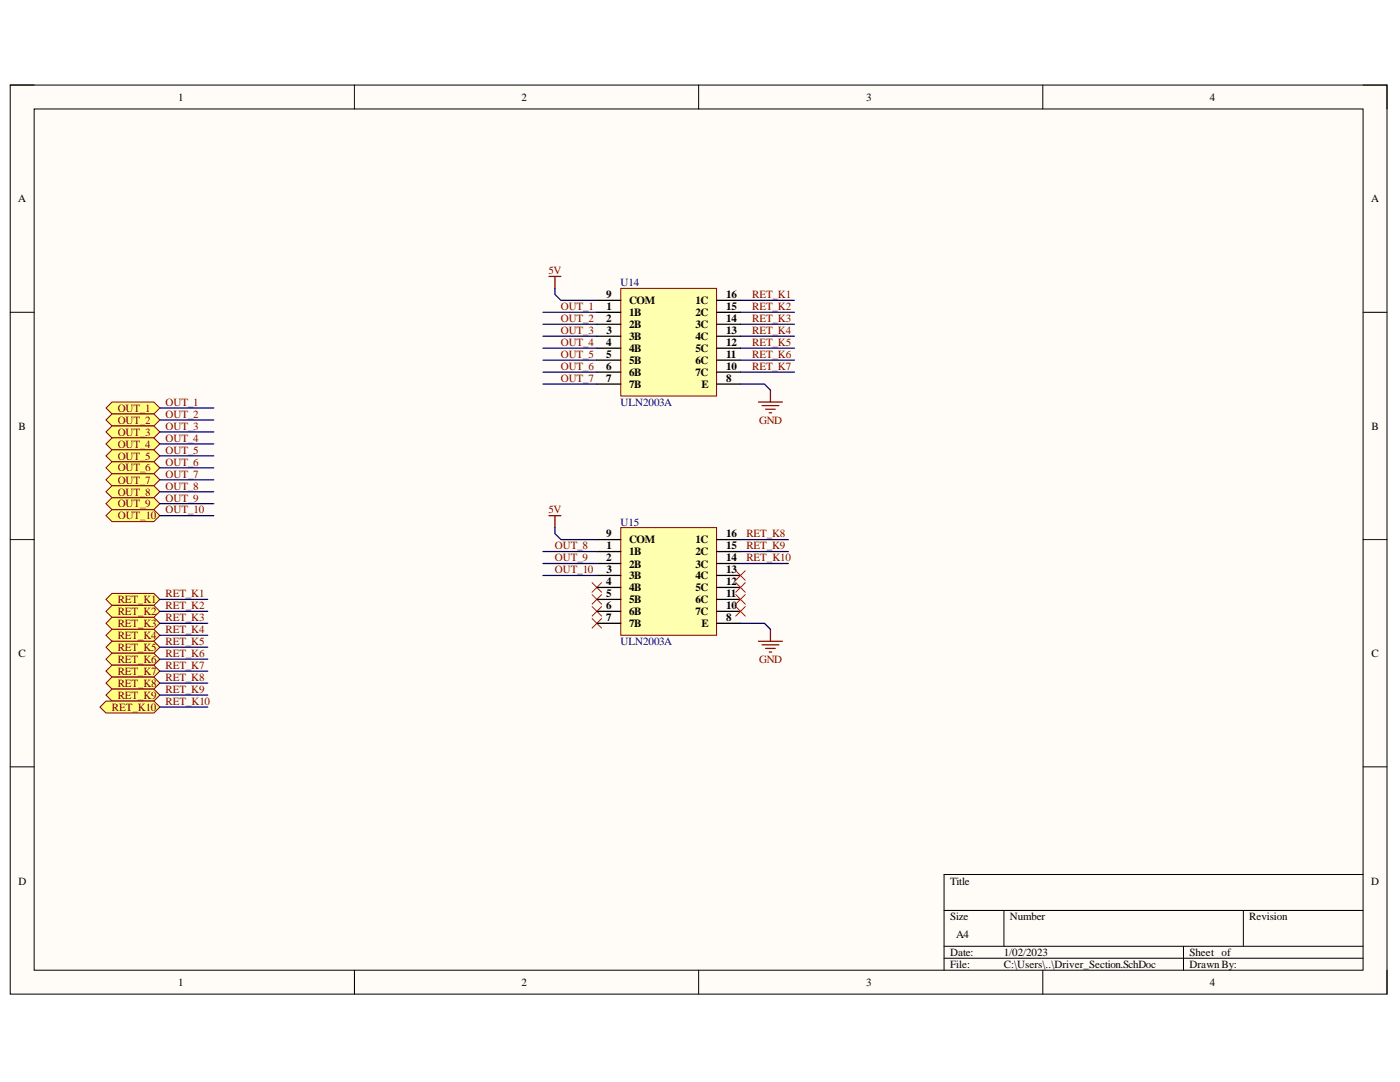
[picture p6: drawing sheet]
<svg xmlns="http://www.w3.org/2000/svg" width="279mm" height="216mm" viewBox="0 0 279 216" stroke-linecap="round" stroke-linejoin="round" font-family="sans-serif">
<path d="M2 17h274.8v181.4h-274.8z" fill-rule="evenodd" fill="#fffcf8"/>
<path d="M2 17h274.8v181.4h-274.8z" fill="none" stroke="#000" stroke-width=".2"/>
<path d="M6.8 21.7h265.2v171.9h-265.2z" fill-rule="evenodd" fill="#fffcf8"/>
<g fill="none" stroke="#000" stroke-width=".2">
<path d="M2 17h4.8M70.7 17v4.7M139.4 17v4.7M208.1 17v4.7M272 17h4.8v4.7M6.8 21.7h265.2v171.9h-265.2zM2 62.3h4.8M272 62.3h4.8M2 107.7h4.8M272 107.7h4.8M2 153h4.8M272 153h4.8"/>
<path d="M272 174.5h-83.6v19.1M70.7 193.6v4.8M139.4 193.6v4.8M188.4 181.7h83.6M188.4 188.8h83.6M188.4 191.2h83.6M200.4 181.7v7.1M208.1 193.6v4.8M236.2 188.8v4.8M248.1 181.7v7.1M276.8 193.6v4.8"/>
</g>
<path d="M21.1 81.4l1.2-1.2h8.4l1.2 1.2-1.2 1.2h-8.4z" fill-rule="evenodd" fill="#ffff80"/>
<path d="M21.1 81.4l1.2-1.2h8.4l1.2 1.2-1.2 1.2h-8.4z" fill="none" stroke="#800000" stroke-width=".2"/>
<path d="M21.1 83.8l1.2-1.2h8.4l1.2 1.2-1.2 1.2h-8.4z" fill-rule="evenodd" fill="#ffff80"/>
<path d="M21.1 83.8l1.2-1.2h8.4l1.2 1.2-1.2 1.2h-8.4z" fill="none" stroke="#800000" stroke-width=".2"/>
<path d="M21.1 86.2l1.2-1.2h8.4l1.2 1.2-1.2 1.2h-8.4z" fill-rule="evenodd" fill="#ffff80"/>
<path d="M21.1 86.2l1.2-1.2h8.4l1.2 1.2-1.2 1.2h-8.4z" fill="none" stroke="#800000" stroke-width=".2"/>
<path d="M21.1 88.6l1.2-1.2h8.4l1.2 1.2-1.2 1.2h-8.4z" fill-rule="evenodd" fill="#ffff80"/>
<path d="M21.1 88.6l1.2-1.2h8.4l1.2 1.2-1.2 1.2h-8.4z" fill="none" stroke="#800000" stroke-width=".2"/>
<path d="M21.1 91l1.2-1.2h8.4l1.2 1.2-1.2 1.2h-8.4z" fill-rule="evenodd" fill="#ffff80"/>
<path d="M21.1 91l1.2-1.2h8.4l1.2 1.2-1.2 1.2h-8.4z" fill="none" stroke="#800000" stroke-width=".2"/>
<path d="M21.1 93.3l1.2-1.1h8.4l1.2 1.1-1.2 1.2h-8.4z" fill-rule="evenodd" fill="#ffff80"/>
<path d="M21.1 93.3l1.2-1.1h8.4l1.2 1.1-1.2 1.2h-8.4z" fill="none" stroke="#800000" stroke-width=".2"/>
<path d="M21.1 95.7l1.2-1.2h8.4l1.2 1.2-1.2 1.2h-8.4z" fill-rule="evenodd" fill="#ffff80"/>
<path d="M21.1 95.7l1.2-1.2h8.4l1.2 1.2-1.2 1.2h-8.4z" fill="none" stroke="#800000" stroke-width=".2"/>
<path d="M21.1 98.1l1.2-1.2h8.4l1.2 1.2-1.2 1.2h-8.4z" fill-rule="evenodd" fill="#ffff80"/>
<path d="M21.1 98.1l1.2-1.2h8.4l1.2 1.2-1.2 1.2h-8.4z" fill="none" stroke="#800000" stroke-width=".2"/>
<path d="M21.1 100.5l1.2-1.2h8.4l1.2 1.2-1.2 1.2h-8.4z" fill-rule="evenodd" fill="#ffff80"/>
<path d="M21.1 100.5l1.2-1.2h8.4l1.2 1.2-1.2 1.2h-8.4z" fill="none" stroke="#800000" stroke-width=".2"/>
<path d="M21.1 102.9l1.2-1.2h8.4l1.2 1.2-1.2 1.2h-8.4z" fill-rule="evenodd" fill="#ffff80"/>
<path d="M21.1 102.9l1.2-1.2h8.4l1.2 1.2-1.2 1.2h-8.4z" fill="none" stroke="#800000" stroke-width=".2"/>
<path d="M21.1 119.6l1.2-1.2h8.4l1.2 1.2-1.2 1.2h-8.4z" fill-rule="evenodd" fill="#ffff80"/>
<path d="M21.1 119.6l1.2-1.2h8.4l1.2 1.2-1.2 1.2h-8.4z" fill="none" stroke="#800000" stroke-width=".2"/>
<path d="M21.1 122l1.2-1.2h8.4l1.2 1.2-1.2 1.2h-8.4z" fill-rule="evenodd" fill="#ffff80"/>
<path d="M21.1 122l1.2-1.2h8.4l1.2 1.2-1.2 1.2h-8.4z" fill="none" stroke="#800000" stroke-width=".2"/>
<path d="M21.1 124.4l1.2-1.2h8.4l1.2 1.2-1.2 1.2h-8.4z" fill-rule="evenodd" fill="#ffff80"/>
<path d="M21.1 124.4l1.2-1.2h8.4l1.2 1.2-1.2 1.2h-8.4z" fill="none" stroke="#800000" stroke-width=".2"/>
<path d="M21.1 126.8l1.2-1.2h8.4l1.2 1.2-1.2 1.2h-8.4z" fill-rule="evenodd" fill="#ffff80"/>
<path d="M21.1 126.8l1.2-1.2h8.4l1.2 1.2-1.2 1.2h-8.4z" fill="none" stroke="#800000" stroke-width=".2"/>
<path d="M21.1 129.1l1.2-1.1h8.4l1.2 1.1-1.2 1.2h-8.4z" fill-rule="evenodd" fill="#ffff80"/>
<path d="M21.1 129.1l1.2-1.1h8.4l1.2 1.1-1.2 1.2h-8.4z" fill="none" stroke="#800000" stroke-width=".2"/>
<path d="M21.1 131.5l1.2-1.2h8.4l1.2 1.2-1.2 1.2h-8.4z" fill-rule="evenodd" fill="#ffff80"/>
<path d="M21.1 131.5l1.2-1.2h8.4l1.2 1.2-1.2 1.2h-8.4z" fill="none" stroke="#800000" stroke-width=".2"/>
<path d="M21.1 133.9l1.2-1.2h8.4l1.2 1.2-1.2 1.2h-8.4z" fill-rule="evenodd" fill="#ffff80"/>
<path d="M21.1 133.9l1.2-1.2h8.4l1.2 1.2-1.2 1.2h-8.4z" fill="none" stroke="#800000" stroke-width=".2"/>
<path d="M21.1 136.3l1.2-1.2h8.4l1.2 1.2-1.2 1.2h-8.4z" fill-rule="evenodd" fill="#ffff80"/>
<path d="M21.1 136.3l1.2-1.2h8.4l1.2 1.2-1.2 1.2h-8.4z" fill="none" stroke="#800000" stroke-width=".2"/>
<path d="M21.1 138.7l1.2-1.2h8.4l1.2 1.2-1.2 1.2h-8.4z" fill-rule="evenodd" fill="#ffff80"/>
<path d="M21.1 138.7l1.2-1.2h8.4l1.2 1.2-1.2 1.2h-8.4z" fill="none" stroke="#800000" stroke-width=".2"/>
<path d="M20 141.1l1.1-1.2h9.6l1.2 1.2-1.2 1.2h-9.6z" fill-rule="evenodd" fill="#ffff80"/>
<path d="M20 141.1l1.1-1.2h9.6l1.2 1.2-1.2 1.2h-9.6z" fill="none" stroke="#800000" stroke-width=".2"/>
<path d="M118.2 116.3l1.9 1.9M118.2 118.6l1.9 2M120.1 116.3l-1.9 1.9M120.1 118.6l-1.9 2M118.2 121l1.9 1.9M118.2 123.4l1.9 1.9M120.1 121l-1.9 1.9M120.1 123.4l-1.9 1.9" fill="none" stroke="#f00" stroke-width=".2"/>
<g fill="none" stroke="#800000" stroke-width=".25">
<path d="M109.6 55.2h2.3M110.8 55.2v2.3M153.8 77.8v2.4M151.4 80.2h4.7M152.1 80.9h3.3M152.8 81.7h1.9M153.5 82.4h.5M109.6 102.9h2.3M110.8 102.9v2.4M151.4 128h4.7M152.1 128.7h3.3M152.8 129.4h1.9"/>
<path d="M153.5 130.1h.5M153.8 125.6v2.4"/>
</g>
<path d="M123.9 57.5h19.1v21.5h-19.1z" fill-rule="evenodd" fill="#ffffb0"/>
<path d="M123.9 57.5h19.1v21.5h-19.1z" fill="none" stroke="#800000" stroke-width=".2"/>
<g fill="none" stroke="#000" stroke-width=".25">
<path d="M119.1 59.9h4.8M143 59.9h4.8M119.1 62.3h4.8M119.1 64.7h4.8M119.1 67.1h4.8M119.1 69.5h4.8M119.1 71.9h4.8M119.1 74.3h4.8M119.1 76.6h4.8M143 62.3h4.8M143 64.7h4.8M143 67.1h4.8"/>
<path d="M143 69.5h4.8M143 71.9h4.8M143 74.3h4.8M143 76.6h4.8"/>
</g>
<path d="M123.9 105.3h19.1v21.5h-19.1z" fill-rule="evenodd" fill="#ffffb0"/>
<path d="M123.9 105.3h19.1v21.5h-19.1z" fill="none" stroke="#800000" stroke-width=".2"/>
<g fill="none" stroke="#000" stroke-width=".25">
<path d="M119.1 110.1h4.8M119.1 112.4h4.8M119.1 114.8h4.8M119.1 117.2h4.8M119.1 119.6h4.8M119.1 107.7h4.8M143 110.1h4.8M143 112.4h4.8M143 114.8h4.8M143 117.2h4.8M143 119.6h4.8M143 107.7h4.8"/>
<path d="M119.1 122h4.8M119.1 124.4h4.8M143 122h4.8M143 124.4h4.8"/>
</g>
<g fill="none" stroke="#000080" stroke-width=".25">
<path d="M110.8 57.5v1.2l1.1 1.2h7.2M147.8 59.9h10.7M108.4 62.3h10.7M108.4 64.7h10.7M108.4 67.1h10.7M108.4 69.5h10.7M108.4 71.9h10.7M108.4 74.3h10.7M108.4 76.6h10.7M147.8 76.6h4.8l1.2 1.2M147.8 62.3h10.7M147.8 64.7h10.7"/>
<path d="M147.8 67.1h10.7M147.8 69.5h10.7M147.8 71.9h10.7M147.8 74.3h10.7M31.9 81.4h10.8M31.9 83.8h10.8M31.9 86.2h10.8M31.9 88.6h10.8M31.9 91h10.8M31.9 93.3h10.8M31.9 95.7h10.8M31.9 98.1h10.8"/>
<path d="M31.9 100.5h10.8M31.9 102.9h10.8M31.9 119.6h9.6M108.4 110.1h10.7M108.4 112.4h10.7M108.4 114.8h10.7M110.8 105.3v1.2l1.1 1.2h7.2M147.8 110.1h9.5M147.8 112.4h9.5M147.8 107.7h9.5M31.9 122h9.6M31.9 124.4h9.6"/>
<path d="M31.9 126.8h9.6M31.9 129.1h9.6M31.9 131.5h9.6M31.9 133.9h9.6M31.9 136.3h9.6M31.9 138.7h9.6M147.8 124.4h4.8l1.2 1.2M31.9 141.1h9.6"/>
</g>
<path d="M146.8 113.9l1.9 1.9M146.8 116.3l1.9 1.9M146.8 118.6l1.9 2M148.7 113.9l-1.9 1.9M148.7 116.3l-1.9 1.9M148.7 118.6l-1.9 2M146.8 121l1.9 1.9M148.7 121l-1.9 1.9" fill="none" stroke="#f00" stroke-width=".2"/>
<g font-size="2.2">
<text x="35.6" y="20.1">1</text>
<text x="104.1" y="20.1">2</text>
<text x="172.9" y="20.1">3</text>
<text x="241.4" y="20.1">4</text>
<text x="3.6" y="40.4">A</text>
<text x="273.6" y="40.4">A</text>
<text x="121" y="59.5">9</text>
<text x="144.9" y="59.5">16</text>
<text x="121" y="64.3">2</text>
<text x="121.1" y="61.9">1</text>
<text x="125.5" y="63.1">1B</text>
<text x="125.5" y="65.4">2B</text>
<text x="125.5" y="60.7">COM</text>
<text x="138.8" y="60.7">1C</text>
<text x="138.8" y="63.1">2C</text>
<text x="138.8" y="65.4">3C</text>
<text x="144.9" y="61.9">15</text>
<text x="144.9" y="64.3">14</text>
<text x="121" y="69.1">4</text>
<text x="121" y="71.4">5</text>
<text x="121.1" y="66.6">3</text>
<text x="125.5" y="67.9">3B</text>
<text x="125.5" y="70.3">4B</text>
<text x="138.8" y="67.9">4C</text>
<text x="138.8" y="70.3">5C</text>
<text x="144.9" y="66.6">13</text>
<text x="144.9" y="69.1">12</text>
<text x="144.9" y="71.4">11</text>
<text x="121" y="73.8">6</text>
<text x="121" y="76.2">7</text>
<text x="125.5" y="72.6">5B</text>
<text x="125.5" y="75">6B</text>
<text x="125.5" y="77.4">7B</text>
<text x="138.8" y="72.6">6C</text>
<text x="138.8" y="75">7C</text>
<text x="140" y="77.4">E</text>
<text x="144.9" y="76.2">8</text>
<text x="144.9" y="73.8">10</text>
<text x="3.7" y="85.7">B</text>
<text x="273.7" y="85.7">B</text>
<text x="121" y="107.2">9</text>
<text x="144.9" y="107.2">16</text>
<text x="121" y="112">2</text>
<text x="121.1" y="109.6">1</text>
<text x="125.5" y="110.8">1B</text>
<text x="125.5" y="113.2">2B</text>
<text x="125.5" y="108.4">COM</text>
<text x="138.8" y="108.4">1C</text>
<text x="138.8" y="110.8">2C</text>
<text x="138.8" y="113.2">3C</text>
<text x="144.9" y="109.6">15</text>
<text x="144.9" y="112">14</text>
<text x="121" y="116.8">4</text>
<text x="121" y="119.2">5</text>
<text x="121.1" y="114.4">3</text>
<text x="125.5" y="115.6">3B</text>
<text x="125.5" y="118">4B</text>
<text x="138.8" y="115.6">4C</text>
<text x="138.8" y="118">5C</text>
<text x="144.9" y="114.4">13</text>
<text x="144.9" y="116.8">12</text>
<text x="144.9" y="119.2">11</text>
<text x="121" y="121.5">6</text>
<text x="121" y="124">7</text>
<text x="125.5" y="120.3">5B</text>
<text x="125.5" y="122.8">6B</text>
<text x="125.5" y="125.1">7B</text>
<text x="138.8" y="120.3">6C</text>
<text x="138.8" y="122.8">7C</text>
<text x="140" y="125.1">E</text>
<text x="144.9" y="124">8</text>
<text x="144.9" y="121.5">10</text>
<text x="3.7" y="131.1">C</text>
<text x="273.7" y="131.1">C</text>
<text x="3.7" y="176.5">D</text>
<text x="189.6" y="176.5">Title</text>
<text x="273.6" y="176.5">D</text>
<text x="189.6" y="183.6">Size</text>
<text x="201.5" y="183.6">Number</text>
<text x="249.3" y="183.6">Revision</text>
<text x="189.6" y="190.8">Date:</text>
<text x="190.8" y="187.2">A4</text>
<text x="200.3" y="190.8">1/02/2023</text>
<text x="237.4" y="190.8">Sheet of</text>
<text x="35.6" y="196.8">1</text>
<text x="104.1" y="196.8">2</text>
<text x="172.9" y="196.8">3</text>
<text x="189.6" y="193.1">File:</text>
<text x="200.3" y="193.1">C:\Users\..\Driver_Section.SchDoc</text>
<text x="237.4" y="193.1">Drawn By:</text>
<text x="241.4" y="196.8">4</text>
</g>
<g font-size="2.2" fill="#800000">
<text x="109.5" y="54.7">5V</text>
<text x="150.1" y="59.5">RET_K1</text>
<text x="111.9" y="61.9">OUT_1</text>
<text x="111.9" y="64.3">OUT_2</text>
<text x="150.1" y="61.9">RET_K2</text>
<text x="150.1" y="64.3">RET_K3</text>
<text x="111.9" y="66.6">OUT_3</text>
<text x="111.9" y="69.1">OUT_4</text>
<text x="111.9" y="71.4">OUT_5</text>
<text x="150.1" y="66.6">RET_K4</text>
<text x="150.1" y="69.1">RET_K5</text>
<text x="150.1" y="71.4">RET_K6</text>
<text x="111.9" y="73.8">OUT_6</text>
<text x="111.9" y="76.2">OUT_7</text>
<text x="150.1" y="73.8">RET_K7</text>
<text x="23.5" y="82.2">OUT_1</text>
<text x="33.1" y="81">OUT_1</text>
<text x="33.1" y="83.3">OUT_2</text>
<text x="23.5" y="84.5">OUT_2</text>
<text x="23.5" y="87">OUT_3</text>
<text x="23.5" y="89.3">OUT_4</text>
<text x="33.1" y="85.7">OUT_3</text>
<text x="33.1" y="88.2">OUT_4</text>
<text x="151.5" y="84.5">GND</text>
<text x="23.5" y="91.7">OUT_5</text>
<text x="23.5" y="94.1">OUT_6</text>
<text x="33.1" y="90.5">OUT_5</text>
<text x="33.1" y="92.9">OUT_6</text>
<text x="33.1" y="95.3">OUT_7</text>
<text x="23.5" y="96.5">OUT_7</text>
<text x="23.5" y="98.9">OUT_8</text>
<text x="23.5" y="101.3">OUT_9</text>
<text x="33.1" y="97.7">OUT_8</text>
<text x="33.1" y="100.1">OUT_9</text>
<text x="23.5" y="103.6">OUT_10</text>
<text x="33.1" y="102.4">OUT_10</text>
<text x="109.5" y="102.4">5V</text>
<text x="148.9" y="107.2">RET_K8</text>
<text x="110.7" y="109.6">OUT_8</text>
<text x="110.7" y="112">OUT_9</text>
<text x="148.9" y="109.6">RET_K9</text>
<text x="148.9" y="112">RET_K10</text>
<text x="33.1" y="119.2">RET_K1</text>
<text x="110.7" y="114.4">OUT_10</text>
<text x="23.5" y="120.3">RET_K1</text>
<text x="23.5" y="122.8">RET_K2</text>
<text x="23.5" y="125.1">RET_K3</text>
<text x="33.1" y="121.5">RET_K2</text>
<text x="33.1" y="124">RET_K3</text>
<text x="23.5" y="127.5">RET_K4</text>
<text x="23.5" y="129.9">RET_K5</text>
<text x="33.1" y="126.3">RET_K4</text>
<text x="33.1" y="128.7">RET_K5</text>
<text x="33.1" y="131.1">RET_K6</text>
<text x="23.5" y="132.3">RET_K6</text>
<text x="23.5" y="134.7">RET_K7</text>
<text x="23.5" y="137.1">RET_K8</text>
<text x="33.1" y="133.5">RET_K7</text>
<text x="33.1" y="135.9">RET_K8</text>
<text x="151.5" y="132.3">GND</text>
<text x="22.3" y="141.9">RET_K10</text>
<text x="23.5" y="139.4">RET_K9</text>
<text x="33.1" y="138.2">RET_K9</text>
<text x="33.1" y="140.7">RET_K10</text>
</g>
<g font-size="2.2" fill="#000080">
<text x="123.8" y="57.1">U14</text>
<text x="123.8" y="81">ULN2003A</text>
<text x="123.8" y="104.9">U15</text>
<text x="123.8" y="128.7">ULN2003A</text>
</g>
</svg>
